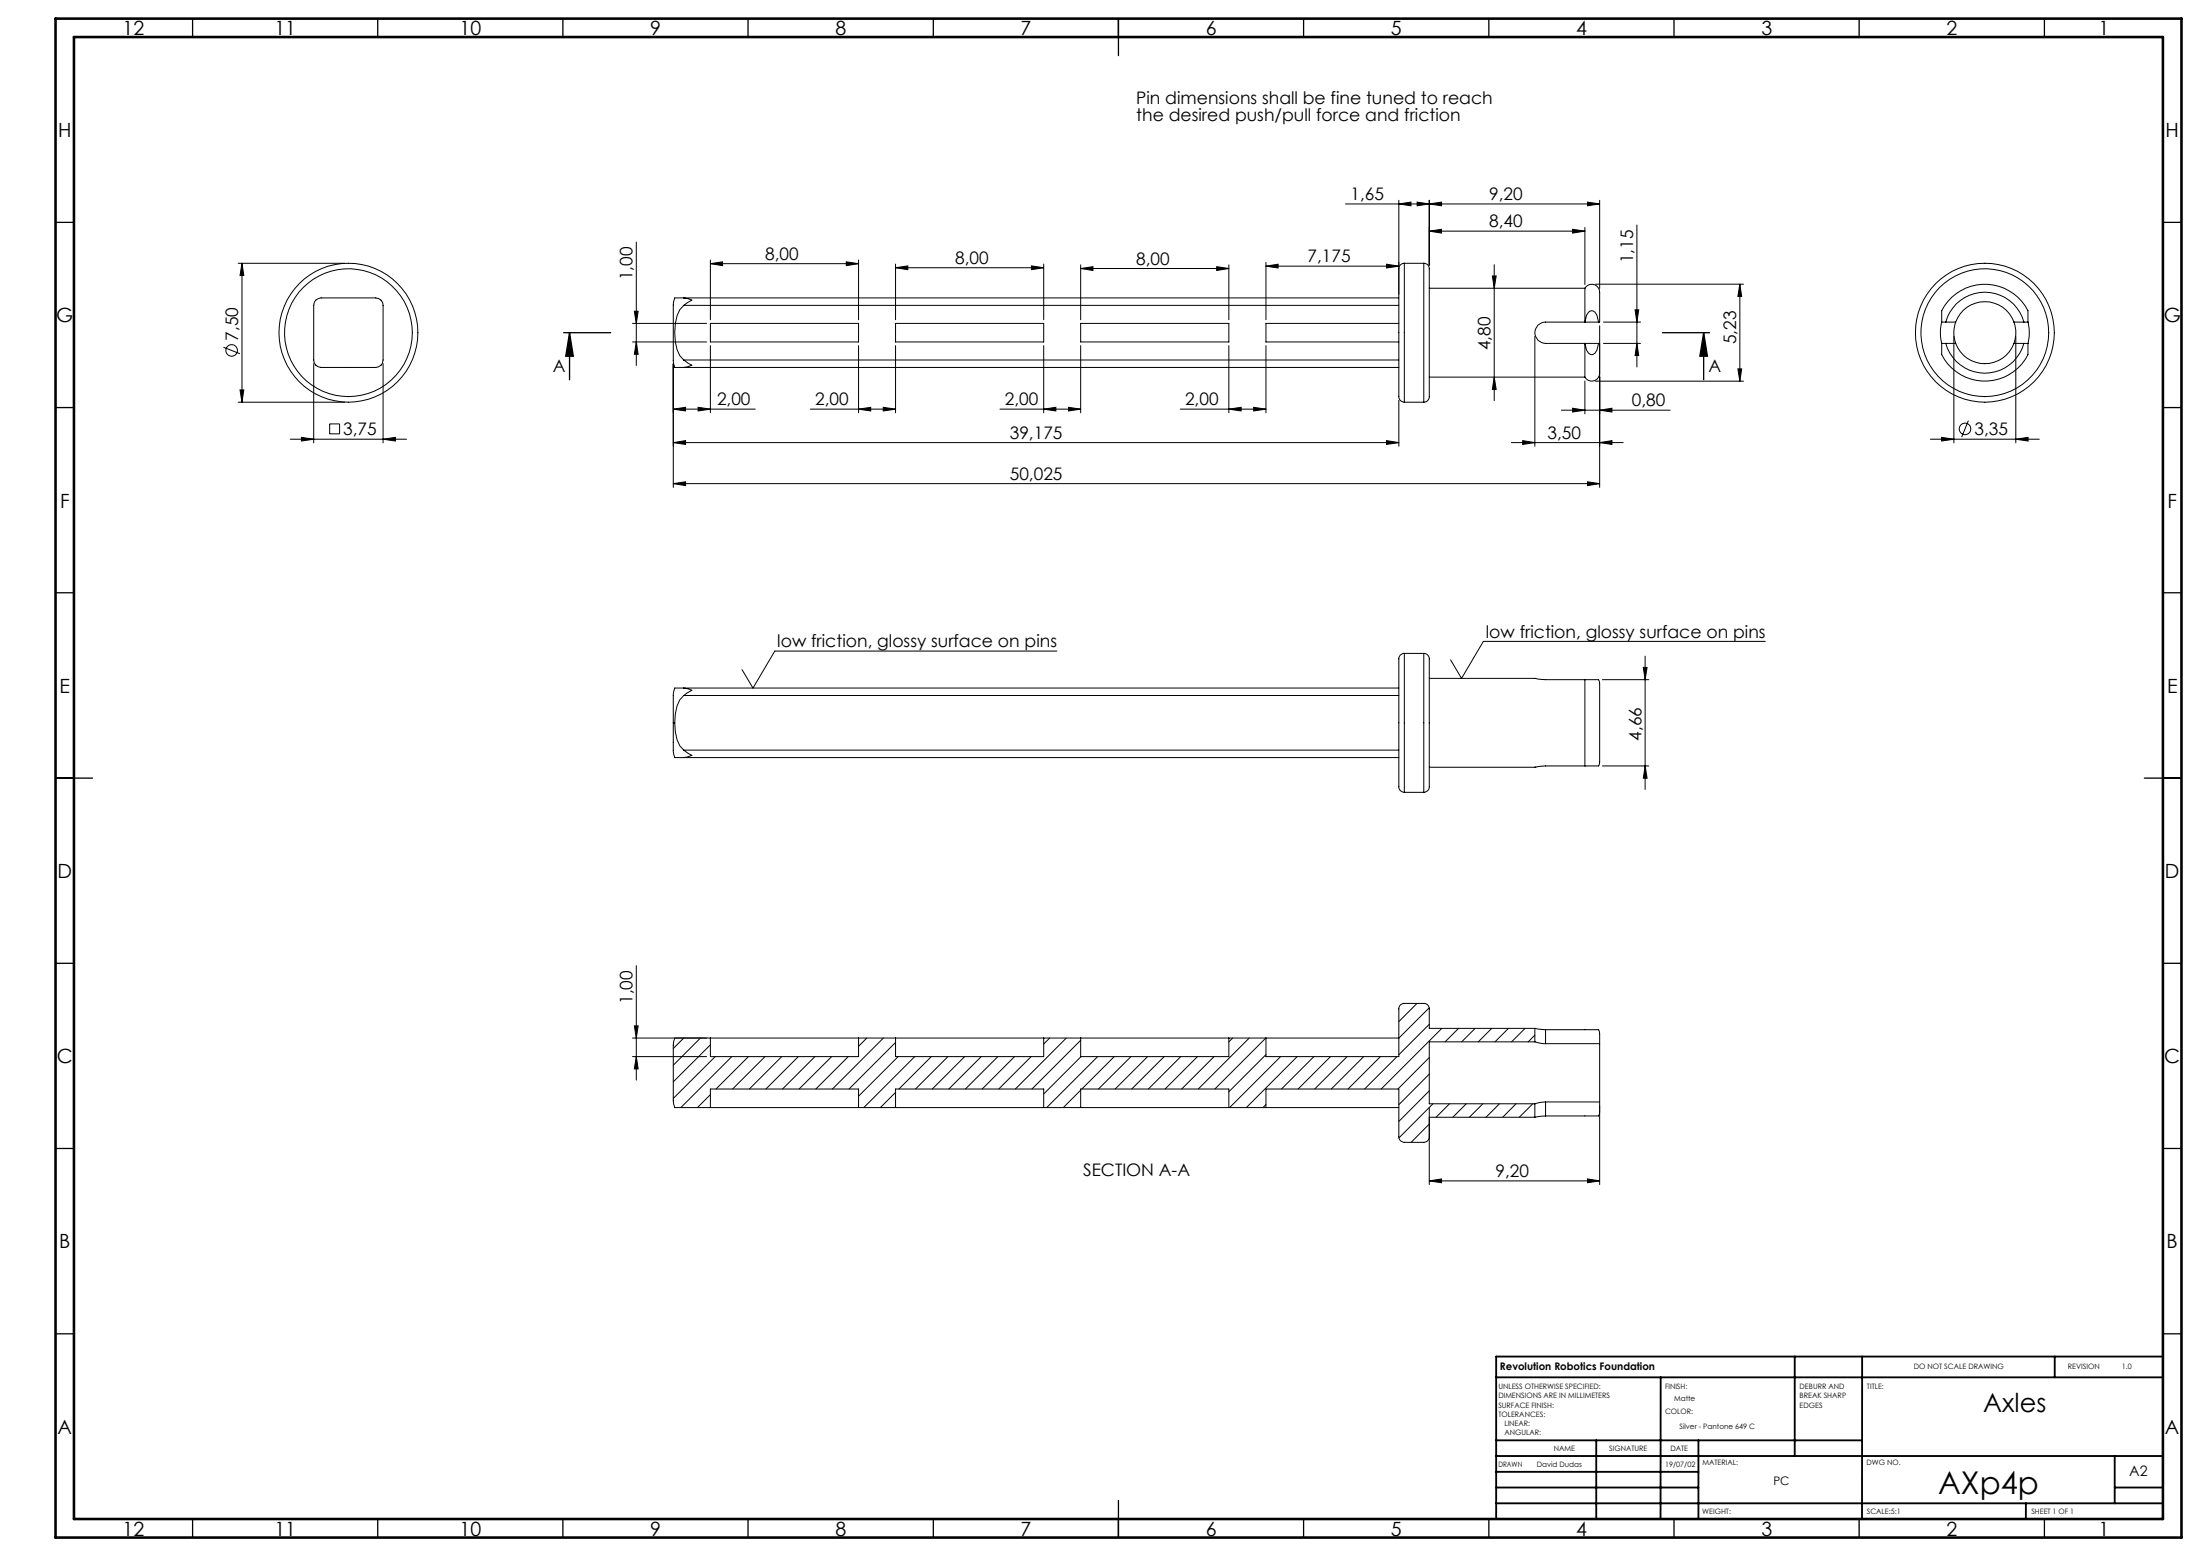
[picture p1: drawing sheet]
<svg xmlns="http://www.w3.org/2000/svg" width="594mm" height="420mm" viewBox="0 0 594 420" stroke-linecap="round" stroke-linejoin="round" font-family="sans-serif">
<g fill="none" stroke="#000" stroke-width=".27">
<path d="M363.3 55.1h68.6M377.7 55.1l3.3-.5v.9zM377.7 54.1v25.3M382.6 54.6l3.3 .5-3.3 .4zM385.9 55.1l3.3-.5v.9zM385.9 54.1v17.5M428.6 54.6l3.3 .5-3.3 .4zM431.9 54.1v23.8M64.3 71.1h28.8M65.3 71.1v37.5M65.3 71.1l.5 3.2h-1zM171.8 65.4v33.3"/>
<path d="M191.8 71.2l3.3-.5v1zM191.8 70.2v16.1M191.8 71.2h40M228.5 70.7l3.3 .5-3.3 .5zM231.8 70.2v16.1M241.8 72.3l3.3-.5v1zM241.8 71.3v15M241.8 72.3h40M278.5 71.8l3.3 .5-3.3 .5zM281.8 71.3v15M291.8 72.5l3.3-.5v1zM291.8 71.5v14.8"/>
<path d="M291.8 72.5h40M328.5 72l3.3 .5-3.3 .5zM331.8 71.5v14.8M341.8 71.8l3.3-.5v1zM341.8 70.8v15.5M341.8 71.8h35.9M374.4 71.3l3.3 .5-3.3 .5zM379.2 71.1a1.56 1.56 0 0 0-1.5 1.9v32.6a2.93 2.93 0 0 0 .7 2.7l.8 .3M379.2 71.1v37.5M379.2 71.1h5.2M384.4 71.1a1.61 1.61 0 0 1 1.5 2.1v32.4a2.97 2.97 0 0 1-.6 2.7l-.9 .3M384.4 71.1v37.5"/>
<path d="M385.9 62.4l3.3-.5v1zM385.9 62.4h42M385.9 77.8h42M402.9 74.5h1.1l-.6 3.3zM403.4 71.5v36.6M424.6 61.9l3.3 .5-3.3 .5zM427.9 61.4v15.4M427.9 77.8a2.22 2.22 0 0 1 2.9-.8 2.22 2.22 0 0 1 1.1 2.7v7.2h-.3M427.9 77.8v9.1l.5-1.8 .5-.8 .9-.4 .8 .4 .6 .8 .4 1.8M430.8 76.7h39.9M442 60.7v38.3M469.8 76.7l.5 3.3h-1.1z"/>
<path d="M469.8 76.7v26.2M60.3 93.7l4.5 1.8M84.7 98.2v21.3M85.3 81l.7-.4 .7-.2h13.6a2.48 2.48 0 0 1 2.6 .6 2.48 2.48 0 0 1 .5 2.6v12.4a2.48 2.48 0 0 1-.5 2.6 2.48 2.48 0 0 1-2.6 .6h-12.4a2.48 2.48 0 0 1-2.6-.6 2.48 2.48 0 0 1-.6-2.6v-13.6l.2-.9zM103.4 98.2v21.3M170.8 87.3h20M170.8 92.3h20M171.3 84h1l-.5 3.3zM171.8 92.3l.5 3.3h-1zM181.8 98.2v33.4M184.6 80.4h-2.4l-.2 .7a57.3 57.3 0 0 0-.2 9.9v6.5l.4 1.7h2.4M184.6 97.2l2.2 1.4-2.2 .6"/>
<path d="M184.6 82.4a9.2 9.2 0 0 0-2.4 7.4 9.2 9.2 0 0 0 2.4 7.4M184.6 80.4l2.2 .6-2.2 1.4M184.6 99.2h193.1M184.6 97.2h193.1M184.6 82.4h193.1M184.6 80.4h193.1M191.8 93.3v18.1M191.8 87.3h40v5h-40zM231.8 93.3v18.1M241.8 93.3v18.1M241.8 87.3h40v5h-40zM281.8 93.3v18.1"/>
<path d="M291.8 93.3v18.1M291.8 87.3h40v5h-40zM331.8 93.3v18.1M341.8 93.3v18.1M377.7 87.3h-35.9v5h35.9M414.4 90.8v29.7M431.6 92.7h.3v4.9a9.8 9.8 0 0 1-.3 4.3 2.13 2.13 0 0 1-3.7-.1M431.6 92.7l-.4 1.8-.6 .8-.6 .4h-.5l-.6-.4-.5-.8-.5-1.8v9.1M431.6 86.9h-14.3a2.88 2.88 0 0 0-2.9 2.9 2.88 2.88 0 0 0 2.9 2.9h14.3M431.9 87.9v43.7M432.9 92.7h10M432.9 86.9h10"/>
<path d="M441.5 83.6h1l-.5 3.3zM442 92.7l.5 3.3h-1zM469.2 99.6h1.1l-.5 3.3zM524.3 92.7v1.8a2.81 2.81 0 0 0 .7 2.5 13 13 0 0 0 22.5-1.4v-2.9M524.3 86.9v-2.6a9.7 9.7 0 0 1 5.1-5.8 12.9 12.9 0 0 1 18.1 5.5v2.9M524.3 92.7h1.1M524.3 86.9h1.1M524.3 86.9l-.1 .1a12.4 12.4 0 0 0 .1 5.7M525.4 92.7a10.9 10.9 0 0 0 10.5 8 10.9 10.9 0 0 0 10.6-8M525.4 86.9a10.9 10.9 0 0 1 10.5-8 10.9 10.9 0 0 1 10.6 8M525.4 92.7h2.6M525.4 86.9h2.6"/>
<path d="M527.5 90.8v28.7M528 92.7a8.4 8.4 0 0 0 7.9 5.5 8.4 8.4 0 0 0 7.9-5.5M528 86.9a8.4 8.4 0 0 1 7.9-5.5 8.4 8.4 0 0 1 7.9 5.5M528 86.9a8.6 8.6 0 0 0 0 5.8M543.8 86.9a8.6 8.6 0 0 1 0 5.8M543.8 92.7h2.7M543.8 86.9h2.7M544.3 90.8v28.7M546.5 92.7h1M546.5 86.9h1M547.5 86.9l.1 .1a12.4 12.4 0 0 1-.1 5.7M64.3 108.6h28.8"/>
<path d="M64.8 105.3h1l-.5 3.3zM78.4 118.6h31.4M81.4 118.1l3.3 .5-3.3 .4zM89 114.4h2.7v2.7h-2.7zM103.4 118.6l3.4-.5v.9zM181.8 110.4l3.3-.5v1zM181.8 110.4h22.1M181.8 119.5l3.3-.6v1.1zM181.8 119.5h195.9M188.5 109.9l3.3 .5-3.3 .5zM218.8 110.4h23M231.8 110.4l3.3-.5v1z"/>
<path d="M238.5 109.9l3.3 .5-3.3 .5zM270 110.4h21.8M281.8 110.4l3.3-.5v1zM288.5 109.9l3.3 .5-3.3 .5zM318.7 110.4h23.1M331.8 110.4l3.3-.5v1zM338.5 109.9l3.3 .5-3.3 .5zM374.4 118.9l3.3 .6-3.3 .5zM377.7 108v12.5M379.2 108.6h5.2M385.9 101.8h42M403.4 101.8l.6 3.3h-1.1z"/>
<path d="M408.1 119.5h30.2M411.1 118.9l3.3 .6-3.3 .5zM421.6 110.7h29.3M424.6 110.2l3.3 .5-3.3 .5zM427.9 102.8v8.9M430.8 102.9h39.9M431.9 119.5l3.3-.6v1.1zM431.9 110.7l3.3-.5v1zM521.2 118.6h29.4M524.2 118.1l3.3 .5-3.3 .4zM531.5 113.5l-1.8 4.5M544.3 118.6l3.3-.5v.9z"/>
<path d="M181.8 130.5l3.3-.4v1zM181.8 130.5h250.1M428.6 130.1l3.3 .4-3.3 .6zM285.4 175.7h-76.2l-5.9 10-3-5M379.2 176.4a1.73 1.73 0 0 0-1.5 2.3v31.1a5.4 5.4 0 0 0 .4 3.6l1.1 .5M379.2 176.4v37.5M379.2 176.4h5.2M384.4 176.4a1.79 1.79 0 0 1 1.5 2.4v32.1a3 3 0 0 1-.6 2.7l-.9 .3M384.4 176.4v37.5M444.2 177.1v36M476.6 173.1h-76.1l-5.9 10-2.9-5M181.8 195.1v2.2a23.2 23.2 0 0 0 .3 6.9l.1 .3h2.4"/>
<path d="M181.8 195.1h.4M182.2 195.1a9.2 9.2 0 0 0 2.4 7.4M184.6 185.7h-2.4l-.4 1.7v7.7M184.6 185.7l2.2 .6-2.2 1.4M184.6 187.7a9.2 9.2 0 0 0-2.4 7.4M184.6 187.7h193.1M184.6 185.7h193.1M385.9 183.1h28.6l2.8 .4h10.6M427.9 183.5h3.7l.3 1.1-.1 21.7-.2 .4h-3.7M427.9 183.5v23.2M432.6 183.5h12.6M443.7 180.1h1l-.5 3.4z"/>
<path d="M184.6 202.5l2.2 1.4-2.2 .6M184.6 204.5h193.1M184.6 202.5h193.1M379.2 213.9h5.2M385.9 207.1h28.5M427.9 206.7h-10.6l-2.9 .4h.3M432.6 206.7h12.6M444.2 206.7l.5 3.4h-1zM171.3 276.9h1l-.5 3.3zM171.8 260.6v31M382.6 270.8l-4.9 4.9M385.9 272l-8.2 8.2"/>
<path d="M385.9 276.5l-8.2 8.2M389.3 277.6l-16.4 16.4M393.8 277.6l-3.6 3.6M398.3 277.6l-3.6 3.6M402.8 277.6l-3.7 3.6M407.3 277.6l-3.7 3.6M411.8 277.6l-3.7 3.6M414.4 277.6h-28.5v-5.3a1.45 1.45 0 0 0-1.5-1.5h-5.2a1.45 1.45 0 0 0-1.5 1.5v12.9h-35.9v-5M414.4 277.6l2.9 .3M414.4 277.6v3.6M414.4 279.4l-1.8 1.8M417.3 277.9h14.3l.3 1.1v2.7"/>
<path d="M417.3 277.9v3.8M170.8 285.2h20M170.8 280.2h206.9M171.8 285.2l.5 3.3h-1zM182.2 280.2l-.4 1.7v15.4l.4 1.7h195.5M184.6 280.2l-2.8 2.8M189.1 280.2l-7.3 7.3M191.8 280.2v5h40v-5M191.8 299v-5h40v5M191.8 282l-10 10M191.8 295.5l-3.5 3.5M193.1 285.2l-11.3 11.3"/>
<path d="M197.6 285.2l-13.8 13.8M202.1 285.2l-8.8 8.8M206.6 285.2l-8.8 8.8M211.1 285.2l-8.8 8.8M215.5 285.2l-8.7 8.8M220 285.2l-8.7 8.8M224.5 285.2l-8.7 8.8M229 285.2l-8.7 8.8M234 280.2l-2.2 2.2M238.5 280.2l-13.7 13.8M241.8 280.2v5h40v-5M241.8 299v-5h40v5"/>
<path d="M241.8 281.4l-12.6 12.6M241.8 294.9l-4.1 4.1M242.5 285.2l-10.7 10.7M247 285.2l-13.8 13.8M251.5 285.2l-8.8 8.8M255.9 285.2l-8.7 8.8M260.5 285.2l-8.8 8.8M264.9 285.2l-8.7 8.8M269.4 285.2l-8.7 8.8M273.9 285.2l-8.7 8.8M278.4 285.2l-8.7 8.8M283.4 280.2l-1.6 1.6"/>
<path d="M287.9 280.2l-13.8 13.8M291.8 280.2v5h40v-5M291.8 299v-5h40v5M291.8 280.8l-13.2 13.2M291.8 294.3l-4.7 4.7M291.8 298.7l-.2 .3M291.9 285.2l-10.1 10.1M296.4 285.2l-13.8 13.8M300.8 285.2l-8.7 8.8M305.4 285.2l-8.8 8.8M309.8 285.2l-8.7 8.8M314.3 285.2l-8.7 8.8"/>
<path d="M318.8 285.2l-8.7 8.8M323.3 285.2l-8.7 8.8M327.8 285.2l-8.7 8.8M332.8 280.2l-1 1M337.3 280.2l-13.8 13.8M341.8 280.2l-13.8 13.8M341.8 299v-5h35.9v12.8a1.51 1.51 0 0 0 1.5 1.5h5.2a1.51 1.51 0 0 0 1.5-1.5M341.8 284.7l-10 10M341.8 298.2l-.8 .8M345.8 285.2l-13.8 13.8M350.2 285.2l-13.7 13.8M354.8 285.2l-8.8 8.8"/>
<path d="M359.2 285.2l-8.7 8.8M363.7 285.2l-8.7 8.8M368.2 285.2l-8.8 8.8M372.7 285.2l-8.7 8.8M377.2 285.2l-8.8 8.8M385.9 285.5l-8.5 8.5M385.9 289.9l-8.2 8.3M385.9 294.4l-8.2 8.3M385.9 299v20.7M386.9 297.9l-9.2 9.2M391.4 297.9l-3.7 3.7M395.9 297.9l-3.6 3.7"/>
<path d="M400.4 297.9l-3.7 3.7M404.8 297.9l-3.6 3.7M409.3 297.9l-3.6 3.7M413.8 297.9l-3.6 3.7M414.4 281.2l2.9 .5M414.4 281.2h-28.5v16.7h28.5M414.4 297.9v3.7M417.3 297.4l-2.9 .5M417.3 297.4v3.8M417.3 281.7h14.6M417.3 297.4h14.6M431.9 281.7v15.7"/>
<path d="M431.9 297.4v22.3M385.9 303.4l-4.9 4.9M385.9 301.6h28.5M385.9 318.8l3.3-.6v1zM385.9 318.8h46M417.3 301.2l-2.9 .4M428.6 318.2l3.3 .6-3.3 .4zM431.9 300.1l-.3 1.1h-14.3"/>
<circle cx="62.5" cy="94.6" r="1.55"/>
<circle cx="94.1" cy="89.8" r="18.8"/>
<circle cx="94.1" cy="89.8" r="17.3"/>
<circle cx="535.9" cy="89.8" r="17.3"/>
<circle cx="535.9" cy="89.8" r="18.8"/>
<circle cx="530.6" cy="115.8" r="1.56"/>
</g>
<g fill="none" stroke="#000" stroke-width=".35">
<path d="M52 5v5M102 5v5M152 5v5M202 5v5M252 5v5M302 5v10M352 5v5M402 5v5M452 5v5M502 5v5M552 5v5M15 60h5"/>
<path d="M584 60h5M152.2 89.8h12.7M153.8 89.8l1 6.3h-2zM153.8 89.8v12.7M448.9 89.8h12.7M460 89.8l1 6.3h-2zM460 89.8v12.7M15 110h5M584 110h5M15 160h5M584 160h5M15 210h10"/>
<path d="M579 210h10M15 260h5M584 260h5M15 310h5M584 310h5M15 360h5M584 360h5M52 410v5M102 410v5M152 410v5M202 410v5M252 410v5"/>
<path d="M302 405v10M352 410v5M402 410v5M452 410v5M502 410v5M552 410v5"/>
</g>
<g fill="none" stroke="#000" stroke-width=".5">
<path d="M404 371.8h180M448.4 371.8l-.1 38.3M484.6 366.2v26.8M502.8 366.2l-.1 43.9M554.8 366.2v5.6M584 366.2h-180v43.8M404 388.8h98.8M404 397.3h54.6M404 393h180M431 388.8v21.2M458.6 388.8v21.2M571 393v12.8"/>
<path d="M404 405.8h180M404 401.5h54.6M547 405.8v4.2M571 401.5h13"/>
</g>
<path d="M15 5h574v410h-574zM20 10h564v400h-564z" fill="none" stroke="#000" stroke-width=".7"/>
<g fill="#000">
<path d="M385.9 55.1l3.3-.5v.9zM428.6 54.6l3.3 .5-3.3 .4zM377.7 55.1l3.3-.5v.9zM382.6 54.6l3.3 .5-3.3 .4zM385.9 318.8l3.3-.6v1zM428.6 318.2l3.3 .6-3.3 .4z"/>
<path d="M424.6 61.9l3.3 .5-3.3 .5zM385.9 62.4l3.3-.5v1zM374.4 118.9l3.3 .6-3.3 .5zM181.8 119.5l3.3-.6v1.1z"/>
<path d="M469.8 76.7l.5 3.3h-1.1zM469.2 99.6h1.1l-.5 3.3zM402.9 74.5h1.1l-.6 3.3zM403.4 101.8l.6 3.3h-1.1zM171.3 84h1l-.5 3.3zM171.8 92.3l.5 3.3h-1z"/>
<path d="M442 92.7l.5 3.3h-1zM441.5 83.6h1l-.5 3.3zM171.8 285.2l.5 3.3h-1zM171.3 276.9h1l-.5 3.3z"/>
<path d="M460 89.8l1 6.3h-2zM153.8 89.8l1 6.3h-2z"/>
<path d="M64.8 105.3h1l-.5 3.3zM65.3 71.1l.5 3.2h-1z"/>
<path d="M524.2 118.1l3.3 .5-3.3 .4zM544.3 118.6l3.3-.5v.9z"/>
<path d="M181.8 130.5l3.3-.4v1zM428.6 130.1l3.3 .4-3.3 .6zM191.8 71.2l3.3-.5v1zM228.5 70.7l3.3 .5-3.3 .5zM341.8 71.8l3.3-.5v1zM374.4 71.3l3.3 .5-3.3 .5zM291.8 72.5l3.3-.5v1zM328.5 72l3.3 .5-3.3 .5zM241.8 72.3l3.3-.5v1zM278.5 71.8l3.3 .5-3.3 .5zM181.8 110.4l3.3-.5v1zM188.5 109.9l3.3 .5-3.3 .5zM231.8 110.4l3.3-.5v1zM238.5 109.9l3.3 .5-3.3 .5zM281.8 110.4l3.3-.5v1zM288.5 109.9l3.3 .5-3.3 .5zM331.8 110.4l3.3-.5v1zM338.5 109.9l3.3 .5-3.3 .5zM411.1 118.9l3.3 .6-3.3 .5zM431.9 119.5l3.3-.6v1.1zM424.6 110.2l3.3 .5-3.3 .5zM431.9 110.7l3.3-.5v1zM81.4 118.1l3.3 .5-3.3 .4zM103.4 118.6l3.4-.5v.9z"/>
<path d="M443.7 180.1h1l-.5 3.4zM444.2 206.7l.5 3.4h-1z"/>
</g>
<text font-size="8.5" x="523.3" y="403.2">AXp4p</text>
<text font-size="7.1" x="535.5" y="381">Axles</text>
<g font-size="5.3">
<text x="33.1" y="9.5">12</text>
<text x="74.1" y="9.5">11</text>
<text x="124.1" y="9.5">10</text>
<text x="175.6" y="9.5">9</text>
<text x="225.6" y="9.5">8</text>
<text x="275.6" y="9.5">7</text>
<text x="325.6" y="9.5">6</text>
<text x="375.6" y="9.5">5</text>
<text x="425.6" y="9.5">4</text>
<text x="475.6" y="9.5">3</text>
<text x="525.6" y="9.5">2</text>
<text x="566.6" y="9.5">1</text>
<text x="15.7" y="37">H</text>
<text x="584.7" y="37">H</text>
<text x="15.2" y="87">G</text>
<text x="584.2" y="87">G</text>
<text x="16.2" y="137">F</text>
<text x="585.2" y="137">F</text>
<text x="16.1" y="187">E</text>
<text x="585.1" y="187">E</text>
<text x="15.5" y="237">D</text>
<text x="584.5" y="237">D</text>
<text x="15.4" y="287">C</text>
<text x="584.4" y="287">C</text>
<text x="16" y="337">B</text>
<text x="585" y="337">B</text>
<text x="15.5" y="387">A</text>
<text x="584.5" y="387">A</text>
<text x="33.1" y="414.5">12</text>
<text x="74.1" y="414.5">11</text>
<text x="124.1" y="414.5">10</text>
<text x="175.6" y="414.5">9</text>
<text x="225.6" y="414.5">8</text>
<text x="275.6" y="414.5">7</text>
<text x="325.6" y="414.5">6</text>
<text x="375.6" y="414.5">5</text>
<text x="425.6" y="414.5">4</text>
<text x="475.6" y="414.5">3</text>
<text x="525.6" y="414.5">2</text>
<text x="566.6" y="414.5">1</text>
</g>
<g font-size="4.7">
<text x="306.8" y="28.1">Pin dimensions shall be fine tuned to reach</text>
<text x="306.8" y="32.6">the desired push/pull force and friction</text>
<text x="364.6" y="54">1,65</text>
<text x="402.1" y="54">9,20</text>
<text x="402.1" y="61.4">8,40</text>
<text x="206.6" y="70.2">8,00</text>
<text x="257.9" y="71.2">8,00</text>
<text x="306.8" y="71.5">8,00</text>
<text x="353" y="70.8">7,175</text>
<text x="441" y="71" transform="rotate(-90 441 71)">1,15</text>
<text x="170.8" y="75.7" transform="rotate(-90 170.8 75.7)">1,00</text>
<text x="64.3" y="92" transform="rotate(-90 64.3 92)">7,50</text>
<text x="402.5" y="94.5" transform="rotate(-90 402.5 94.5)">4,80</text>
<text x="468.8" y="92.9" transform="rotate(-90 468.8 92.9)">5,23</text>
<text x="149.2" y="100.4">A</text>
<text x="461.3" y="100.4">A</text>
<text x="193.6" y="109.4">2,00</text>
<text x="220.1" y="109.4">2,00</text>
<text x="271.3" y="109.4">2,00</text>
<text x="320" y="109.4">2,00</text>
<text x="440.6" y="109.7">0,80</text>
<text x="92.6" y="117.5">3,75</text>
<text x="272.7" y="118.4">39,175</text>
<text x="417.8" y="118.4">3,50</text>
<text x="533.1" y="117.5">3,35</text>
<text x="272.7" y="129.5">50,025</text>
<text x="401.2" y="172.1">low friction, glossy surface on pins</text>
<text x="209.9" y="174.7">low friction, glossy surface on pins</text>
<text x="443.2" y="199.9" transform="rotate(-90 443.2 199.9)">4,66</text>
<text x="170.8" y="271" transform="rotate(-90 170.8 271)">1,00</text>
<text x="292.4" y="317.3">SECTION A-A</text>
<text x="403.8" y="317.7">9,20</text>
</g>
<text font-size="3.9" x="574.9" y="398.5">A2</text>
<text font-size="3.2" x="478.8" y="400.9">PC</text>
<text font-size="2.8" x="405" y="369.9">Revolution Robotics Foundation</text>
<g font-size="2">
<text x="516.7" y="369.6">DO NOT SCALE DRAWING</text>
<text x="558.3" y="369.6">REVISION</text>
<text x="572.9" y="369.6">1.0</text>
<text x="404.6" y="374.9">UNLESS OTHERWISE SPECIFIED:</text>
<text x="404.6" y="377.4">DIMENSIONS ARE IN MILLIMETERS</text>
<text x="449.6" y="374.9">FINISH:</text>
<text x="485.9" y="374.9">DEBURR AND</text>
<text x="485.9" y="377.4">BREAK SHARP</text>
<text x="504.1" y="374.9">TITLE:</text>
<text x="404.6" y="379.9">SURFACE FINISH:</text>
<text x="404.6" y="382.4">TOLERANCES:</text>
<text x="449.6" y="381.8">COLOR:</text>
<text x="452" y="378.3">Matte</text>
<text x="485.9" y="379.9">EDGES</text>
<text x="406.2" y="384.9">LINEAR:</text>
<text x="406.2" y="387.4">ANGULAR:</text>
<text x="453.5" y="385.7">Silver - Pantone 649 C</text>
<text x="404.6" y="396">DRAWN</text>
<text x="414.9" y="396">David Dudas</text>
<text x="419.5" y="391.8">NAME</text>
<text x="434.5" y="391.7">SIGNATURE</text>
<text x="449.6" y="395.9">19/07/02</text>
<text x="451" y="391.7">DATE</text>
<text x="459.6" y="395.5">MATERIAL:</text>
<text x="504" y="395.5">DWG NO.</text>
<text x="459.6" y="408.5">WEIGHT:</text>
<text x="504.1" y="408.6">SCALE:5:1</text>
<text x="548.5" y="408.6">SHEET 1 OF 1</text>
</g>
</svg>
